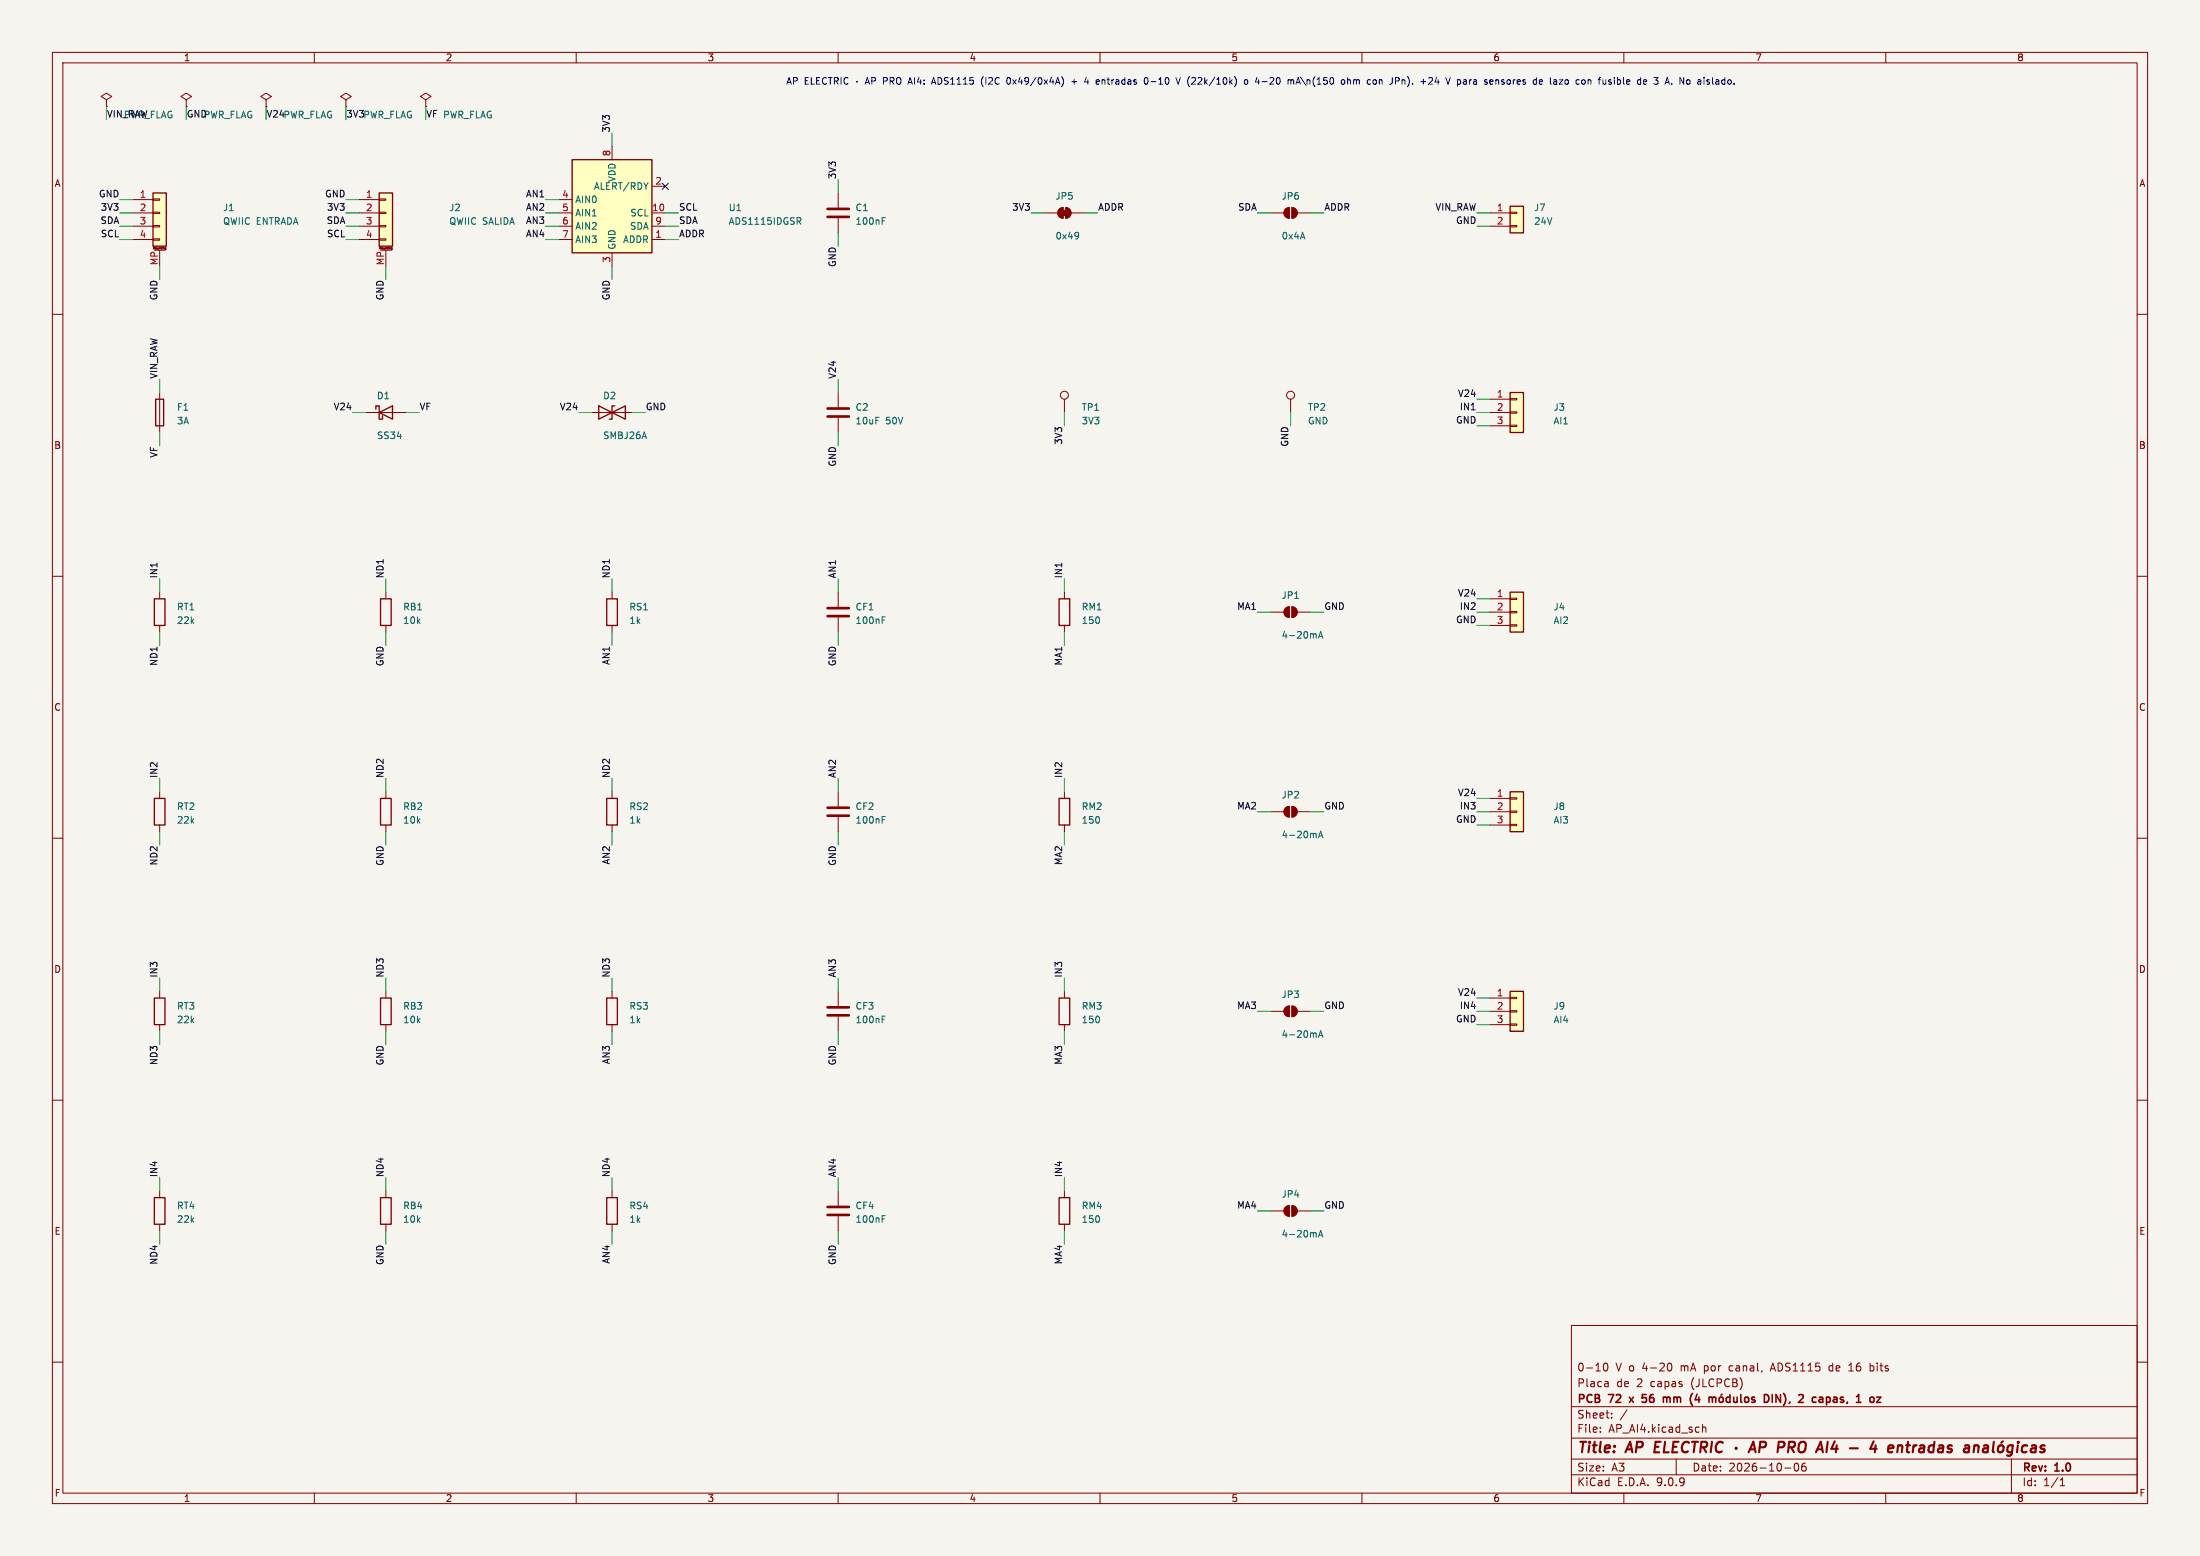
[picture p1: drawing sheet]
<svg xmlns="http://www.w3.org/2000/svg" width="420mm" height="297mm" viewBox="0 0 420 297" stroke-linecap="round" stroke-linejoin="round" font-family="sans-serif">
<path d="M0 0h420v297h-420z" fill="#f5f4ef" stroke="#f5f4ef" stroke-width=".19"/>
<g fill="none" stroke="#840000" stroke-width=".19">
<path d="M10 10h400v277h-400zM12 12h396v273h-396zM20.3 19.1l1-.7-1-.6-1 .6 1 .7v1.2M35.6 19.1l1-.7-1-.6-1.1 .6 1.1 .7v1.2M60 10v2M110 10v2M160 10v2M210 10v2M260 10v2M310 10v2M360 10v2M20.3 20.3h.1"/>
<path d="M35.6 20.3h.1M10 60h2M30.5 74.9v7.7M69.8 78.7h7.7M203.2 76.2v2.5M408 60h2M10 110h2M160 113v2.8M160 117.9v2.8M203.2 113v1.3M203.2 119.4v1.3M408 110h2"/>
<path d="M10 160h2M408 160h2M10 210h2M408 210h2M300 253h108v32h-108zM10 260h2M300 278.5h108M300 274.5h108M300 268.5h108M305.5 273.2v.2M305.5 272.5v.1M306.2 260.3l.2-.1a.8 .8 0 0 1 .6 .7 .8 .8 0 0 1-.6 .8l-.2-.2-.1-.4z"/>
<path d="M306.8 263.7l.2 .2v.8M307 264.6l-.1 .1M307 264l-.1 .1M307.7 270.5v.2M307.7 269.8v.1M310.6 269.1l-1.3 1.9M318.4 260.3l.3-.1a.8 .8 0 0 1 .5 .7 .8 .8 0 0 1-.5 .8l-.3-.2M320 278.5v3M325 271.9v1.5M325 272.5l.2-.1 .4 .1 .1 .9M338.1 261.3h.7M338.4 260.2l-.5 1.5"/>
<path d="M342.7 279.4l.2-.1a.8 .8 0 0 1 .5 .7 .8 .8 0 0 1-.5 .8l-.2-.2-.2-.4zM344.7 279.3a.59 .59 0 0 0-.8 .6v.6l.2 .2 .4 .1 .2-.2 .1-.5-.1-.2h-.5l-.3 .2M349.4 260.7l-.2 .3v.4l.2 .3M352.9 261.7h.9M352.9 260.6l.5-.4v1.5M357 261.6h.6M357 260.2v1.5M357 260.8h.6M384 278.5v6.5M408 260h2M60 285v2M110 285v2"/>
<path d="M160 285v2M210 285v2M260 285v2M300 281.5h108M310 285v2M340.7 280.2h1.2M360 285v2M393.3 283.6h.9M393.3 282.5l.4-.4v1.5"/>
<circle cx="203.2" cy="75.4" r=".76"/>
</g>
<g fill="none" stroke="#840000" stroke-width=".4">
<path d="M315.9 276.2h.7M317 275.2h-.9l-.3 2h1M317.9 275.2l-.3 2h1M319.4 276.2h.6M320.4 275.2h-.9l-.3 2h1M322.4 275.4a.88 .88 0 0 0-1 0 .88 .88 0 0 0-.3 .9 .69 .69 0 0 0 .3 .8 .69 .69 0 0 0 .8-.1M323 275.2h1.2M323.6 275.2l-.3 2M324.7 276.3h.8a.55 .55 0 0 0 .4-.5 .55 .55 0 0 0-.3-.6h-.8l-.2 2M325.2 276.3l.5 .9M326.8 275.2l-.2 2M328.9 275.4a.88 .88 0 0 0-1 0 .88 .88 0 0 0-.4 .9 .69 .69 0 0 0 .4 .8 .69 .69 0 0 0 .8-.1"/>
<path d="M331.4 276.3v.2M333.8 277.2l.9-2 .4 2M334.1 276.6h.9M335.9 276.3h.8a.55 .55 0 0 0 .4-.5 .55 .55 0 0 0-.3-.6h-.7l-.3 2M339.5 276.3h.7a.55 .55 0 0 0 .5-.5 .55 .55 0 0 0-.4-.6h-.7l-.3 2M341.5 276.3h.7M342.3 275.2h-.7l-.3 2M350.3 275.1l-.7 1.4h1.2M357.7 275.1l-.7 1.4h1.3M358.1 275.9l-.2 1.3M360.5 276.5l.9-.2v-.3h-.8l-.2 .9 .3 .3 .6-.1M365.9 275.9l-.4 .1-.2 .3"/>
<path d="M380.6 275.2l-.2 1.7 .3 .3M381.6 276.1a.52 .52 0 0 1 .5-.2 .52 .52 0 0 1 .4 .4l-.1 .5a.55 .55 0 0 1-.5 .4 .55 .55 0 0 1-.5-.4zM382.4 275.1l-.4 .3M384.3 276a.66 .66 0 0 0-1 .3l-.1 .5 .1 .3h.8M384.3 275.9l-.2 1.6a.6 .6 0 0 1-.9 .3M385.2 275.9l-.2 1.3M385.3 275.2v.2M387 276a.66 .66 0 0 0-1 .3v.5l.1 .3h.8M387.9 276h.7v1.2M388.7 276.3l-.7 .1a.4 .4 0 0 0-.3 .4 .4 .4 0 0 0 .2 .4l.7-.1M390.3 276a.49 .49 0 0 0-.8 .3l.3 .2 .5 .1v.3l-.3 .3-.6-.1"/>
</g>
<g fill="none" stroke="#840000" stroke-width=".3">
<path d="M311 266.7l.8 1M311.8 266.7l-.8 1M313.7 266.8h.5M314.2 267.6l-.5 .1M314.3 266.2h-.8v.7M317.8 266.7l.3 .1 .1 .1M318.2 266.9l.2-.2 .4 .1v.1M318.2 266.9v.8M323 266l-.2 .4M324 266.1l-.4 1.1h.9M324.3 266.7v1M328.3 266.8l.2-.1 .4 .1 .1 .6-.2 .2-.3 .1-.2-.2z"/>
<path d="M328.8 266.1l-.3 .2M330.3 266.8l-.5-.1-.3 .3 .2 .6h.6M330.3 266.2v1.5M331 266.7v.9l.4 .1 .2-.2M331.6 266.7v1M332.3 266.2v1.3l.2 .2M333.2 266.8l.3-.1 .3 .3v.4l-.3 .3-.3-.1-.2-.2zM335 266.8l-.4-.1-.2 .2 .1 .2 .5 .2v.3h-.6M336.8 266.2a.76 .76 0 0 1 .9 .7 .76 .76 0 0 1-.9 .8zM338.3 266.2v1.5M339.9 266.2v1.5l-.9-1.5v1.5M346.7 266.8l-.4-.1-.3 .3 .1 .6h.6"/>
<path d="M350.5 266.7l-.5 .1M350.5 267.1h-.3a.29 .29 0 0 0-.2 .3 .29 .29 0 0 0 .2 .3h.3M354.7 266.4l.1-.2v1.5M358.3 266.7h.7l-.7 1h.7"/>
</g>
<path d="M29.7 76.2h1.5v5.1h-1.5zM71.8 78.1v-.6h.6v2.5h.6v-.6M72.4 78.7l2.5-1.2v2.5zM202.2 114.3h2v5.1h-2z" fill="none" stroke="#840000" stroke-width=".25"/>
<path d="M158 116.1h4.1M158 117.6h4.1" fill="none" stroke="#840000" stroke-width=".51"/>
<path d="M168.4 118.4h.4M168.4 117.7h.6" fill="none" stroke="#006464" stroke-width=".19"/>
<path d="M29.2 36.8h2.5v10.2h-2.5z" fill="#ffffc2"/>
<path d="M29.2 36.8h2.5v10.2h-2.5z" fill="none" stroke="#840000" stroke-width=".25"/>
<g fill="none" stroke="#840000" stroke-width=".19">
<path d="M50.8 19.1l1-.7-1-.6-1 .6 1 .7v1.2M81.3 19.1l1-.7-1-.6-1 .6 1 .7v1.2M25.4 38.1h3.8M29.2 38h1.3v.2h-1.3zM50.8 20.3h.1M81.3 20.3h.1M245.4 39.9l.7-.3v2.1a1.02 1.02 0 0 1-.9-.7 1.02 1.02 0 0 1 .2-1.1zM246.6 39.6a1.02 1.02 0 0 1 1 1 1.02 1.02 0 0 1-1 1.1zM25.4 40.6h3.8M25.4 43.2h3.8M25.4 45.7h3.8M29.2 40.5h1.3v.3h-1.3z"/>
<path d="M29.2 43.1h1.3v.2h-1.3zM29.2 45.6h1.3v.2h-1.3zM29.5 47.8h2M30.5 47.8v3M31.5 47.5h.1M31.5 47.4v.1M31.5 47.7h.1M31.5 47.3v.1M31.5 47.3h.1M31.6 47.3h.1v.3M31.6 47.3h-.1M31.7 47.6l-.1 .1"/>
<path d="M31.7 47.5h-.1M242.6 40.6h2.5M247.6 40.6h2.6M160 74.9v2.8M160 79.8v2.8"/>
</g>
<path d="M158 78h4.1M158 79.5h4.1" fill="none" stroke="#840000" stroke-width=".51"/>
<g fill="#840000" stroke="#840000" stroke-width=".19">
<path d="M245.4 39.9l.7-.3v2.1a1.02 1.02 0 0 1-.9-.7 1.02 1.02 0 0 1 .2-1.1z"/>
<path d="M246.6 39.6a1.02 1.02 0 0 1 1 1 1.02 1.02 0 0 1-1 1.1z"/>
</g>
<path d="M72.4 36.8h2.5v10.2h-2.5z" fill="#ffffc2"/>
<path d="M72.4 36.8h2.5v10.2h-2.5z" fill="none" stroke="#840000" stroke-width=".25"/>
<g fill="none" stroke="#840000" stroke-width=".19">
<path d="M68.6 38.1h3.8M72.4 38h1.3v.2h-1.3zM68.6 40.6h3.8M68.6 43.2h3.8M68.6 45.7h3.8M72.4 40.5h1.3v.3h-1.3zM72.4 43.1h1.3v.2h-1.3zM72.4 45.6h1.3v.2h-1.3zM72.6 47.8h2.1M73.7 47.8v3M74.7 47.7h.1M74.8 47.3l-.1 .1 .1 .1"/>
<path d="M74.8 47.3h.1M74.8 47.6v.1M74.8 47.3v.3M74.8 47.5h.1"/>
</g>
<path d="M288.3 113h2.5v7.7h-2.5z" fill="#ffffc2"/>
<path d="M114.3 77.5v2.5l5.1-2.5v2.5zM117.3 77.5h-.5v2.5h-.5M115.8 114.3h2.1v5.1h-2.1zM288.3 113h2.5v7.7h-2.5zM115.8 228.6h2.1v5.1h-2.1z" fill="none" stroke="#840000" stroke-width=".25"/>
<g fill="none" stroke="#840000" stroke-width=".19">
<path d="M66 19.1l1.1-.7-1.1-.6-1 .6 1 .7v1.2M66 20.3h.1M113 78.7h7.6M246.4 76.2v2.5M116.8 113v1.3M116.8 119.4v1.3M284.5 114.3h3.8M284.5 116.8h3.8M284.5 119.4h3.8M288.3 114.2h1.3v.2h-1.3zM288.3 116.7h1.3v.3h-1.3zM288.3 119.3h1.3v.2h-1.3z"/>
<path d="M116.8 227.3v1.3M116.8 233.7v1.2"/>
<circle cx="246.4" cy="75.4" r=".76"/>
</g>
<path d="M288.3 39.4h2.5v5.1h-2.5z" fill="#ffffc2"/>
<path d="M288.3 39.4h2.5v5.1h-2.5zM202.2 152.4h2v5.1h-2zM202.2 190.5h2v5.1h-2zM202.2 228.6h2v5.1h-2z" fill="none" stroke="#840000" stroke-width=".25"/>
<g fill="none" stroke="#840000" stroke-width=".19">
<path d="M160 36.8v2.8M202.2 39.9l.7-.3v2.1a1.02 1.02 0 0 1-.9-.7 1.02 1.02 0 0 1 .2-1.1zM203.5 39.6a1.02 1.02 0 0 1 1 1 1.02 1.02 0 0 1-1 1.1zM160 41.7v2.8M199.4 40.6h2.5M204.5 40.6h2.5M284.5 40.6h3.8M284.5 43.2h3.8M288.3 40.5h1.3v.3h-1.3zM288.3 43.1h1.3v.2h-1.3zM160 151.1v2.8M160 156v2.8"/>
<path d="M203.2 151.1v1.3M203.2 157.5v1.3M242.6 154.9h2.5M245.4 154.2l.7-.3v2.1a1.02 1.02 0 0 1-.9-.7 1.02 1.02 0 0 1 .2-1.1zM246.6 153.9a1.02 1.02 0 0 1 1 1 1.02 1.02 0 0 1-1 1.1zM247.6 154.9h2.6M160 189.2v2.8M160 194.1v2.8M203.2 189.2v1.3M203.2 195.6v1.3M242.6 193h2.5M245.4 192.3l.7-.3v2.1a1.02 1.02 0 0 1-.9-.7 1.02 1.02 0 0 1 .2-1.1z"/>
<path d="M246.6 192a1.02 1.02 0 0 1 1 1 1.02 1.02 0 0 1-1 1.1zM247.6 193h2.6M160 227.3v2.8M160 232.2v2.7M203.2 227.3v1.3M203.2 233.7v1.2"/>
</g>
<path d="M158 39.9h4.1M158 41.4h4.1M158 154.2h4.1M158 155.7h4.1M158 192.3h4.1M158 193.8h4.1M158 230.4h4.1M158 231.9h4.1" fill="none" stroke="#840000" stroke-width=".51"/>
<g fill="none" stroke="#006464" stroke-width=".19">
<path d="M168.4 42.2h.4M168.4 41.5h.6M205.7 44.3l.2 .3-.2 .9M205.9 44.9l-.2 .2M168.4 156.5h.4M168.4 155.8h.6M251.7 159.9l.4-1.3 .4 1.3M251.8 159.6h.6M168.4 194.6h.4M168.4 193.9h.6M251.7 198l.4-1.3 .4 1.3M251.8 197.7h.6"/>
<path d="M168.4 232.7h.4M168.4 232h.6"/>
</g>
<g fill="#840000" stroke="#840000" stroke-width=".19">
<path d="M202.7 40.1h1v1h-1z"/>
<path d="M202.2 39.9l.7-.3v2.1a1.02 1.02 0 0 1-.9-.7 1.02 1.02 0 0 1 .2-1.1z"/>
<path d="M203.5 39.6a1.02 1.02 0 0 1 1 1 1.02 1.02 0 0 1-1 1.1z"/>
<path d="M245.4 154.2l.7-.3v2.1a1.02 1.02 0 0 1-.9-.7 1.02 1.02 0 0 1 .2-1.1z"/>
<path d="M246.6 153.9a1.02 1.02 0 0 1 1 1 1.02 1.02 0 0 1-1 1.1z"/>
<path d="M245.4 192.3l.7-.3v2.1a1.02 1.02 0 0 1-.9-.7 1.02 1.02 0 0 1 .2-1.1z"/>
<path d="M246.6 192a1.02 1.02 0 0 1 1 1 1.02 1.02 0 0 1-1 1.1z"/>
</g>
<path d="M288.3 151.1h2.5v7.7h-2.5z" fill="#ffffc2"/>
<path d="M288.3 151.1h2.5v7.7h-2.5z" fill="none" stroke="#840000" stroke-width=".25"/>
<path d="M284.5 152.4h3.8M284.5 154.9h3.8M284.5 157.5h3.8M288.3 152.3h1.3v.2h-1.3zM288.3 154.8h1.3v.3h-1.3zM288.3 157.4h1.3v.2h-1.3zM242.6 231.1h2.5M245.4 230.4l.7-.3v2.1a1.02 1.02 0 0 1-.9-.7 1.02 1.02 0 0 1 .2-1.1zM246.6 230.1a1.02 1.02 0 0 1 1 1 1.02 1.02 0 0 1-1 1.1zM247.6 231.1h2.6" fill="none" stroke="#840000" stroke-width=".19"/>
<g fill="#840000" stroke="#840000" stroke-width=".19">
<path d="M245.4 230.4l.7-.3v2.1a1.02 1.02 0 0 1-.9-.7 1.02 1.02 0 0 1 .2-1.1z"/>
<path d="M246.6 230.1a1.02 1.02 0 0 1 1 1 1.02 1.02 0 0 1-1 1.1z"/>
</g>
<path d="M251.7 236.1l.4-1.3 .4 1.3M251.8 235.8h.6" fill="none" stroke="#006464" stroke-width=".19"/>
<path d="M288.3 189.2h2.5v7.7h-2.5z" fill="#ffffc2"/>
<path d="M72.6 114.3h2.1v5.1h-2.1zM72.6 152.4h2.1v5.1h-2.1zM29.5 190.5h2v5.1h-2zM115.8 190.5h2.1v5.1h-2.1zM288.3 189.2h2.5v7.7h-2.5zM29.5 228.6h2v5.1h-2zM72.6 228.6h2.1v5.1h-2.1z" fill="none" stroke="#840000" stroke-width=".25"/>
<g fill="none" stroke="#840000" stroke-width=".19">
<path d="M73.7 113v1.3M73.7 119.4v1.3M73.7 151.1v1.3M73.7 157.5v1.3M30.5 189.2v1.3M30.5 195.6v1.3M116.8 189.2v1.3M116.8 195.6v1.3M284.5 190.5h3.8M284.5 193h3.8M284.5 195.6h3.8M288.3 190.4h1.3v.2h-1.3z"/>
<path d="M288.3 192.9h1.3v.3h-1.3zM288.3 195.5h1.3v.2h-1.3zM30.5 227.3v1.3M30.5 233.7v1.2M73.7 227.3v1.3M73.7 233.7v1.2"/>
</g>
<path d="M109.2 30.5h15.3v17.8h-15.3z" fill="#ffffc2"/>
<path d="M109.2 30.5h15.3v17.8h-15.3zM29.5 152.4h2v5.1h-2zM115.8 152.4h2.1v5.1h-2.1zM72.6 190.5h2.1v5.1h-2.1z" fill="none" stroke="#840000" stroke-width=".25"/>
<g fill="none" stroke="#840000" stroke-width=".19">
<path d="M106.7 38.1h2.5M116.8 27.9v2.6M124.5 35.6h2.5M106.7 40.6h2.5M106.7 43.2h2.5M106.7 45.7h2.5M116.8 48.3v2.5M124.5 40.6h2.5M124.5 43.2h2.5M124.5 45.7h2.5M242.6 116.8h2.5M245.4 116.1l.7-.3v2.1a1.02 1.02 0 0 1-.9-.7 1.02 1.02 0 0 1 .2-1.1z"/>
<path d="M246.6 115.8a1.02 1.02 0 0 1 1 1 1.02 1.02 0 0 1-1 1.1zM247.6 116.8h2.6M30.5 151.1v1.3M30.5 157.5v1.3M116.8 151.1v1.3M116.8 157.5v1.3M73.7 189.2v1.3M73.7 195.6v1.3"/>
</g>
<path d="M152.5 42.2l.4 .6M152.7 41.5l.2 .3-.1 .3-.1 .1M251.7 121.8l.4-1.3 .4 1.3M251.8 121.5h.6" fill="none" stroke="#006464" stroke-width=".19"/>
<g fill="#840000" stroke="#840000" stroke-width=".19">
<path d="M245.4 116.1l.7-.3v2.1a1.02 1.02 0 0 1-.9-.7 1.02 1.02 0 0 1 .2-1.1z"/>
<path d="M246.6 115.8a1.02 1.02 0 0 1 1 1 1.02 1.02 0 0 1-1 1.1z"/>
</g>
<path d="M288.3 74.9h2.5v7.7h-2.5z" fill="#ffffc2"/>
<path d="M288.3 74.9h2.5v7.7h-2.5zM29.5 114.3h2v5.1h-2z" fill="none" stroke="#840000" stroke-width=".25"/>
<path d="M284.5 76.2h3.8M284.5 78.7h3.8M288.3 76.1h1.3v.2h-1.3zM288.3 78.6h1.3v.3h-1.3zM284.5 81.3h3.8M288.3 81.2h1.3v.2h-1.3zM30.5 113v1.3M30.5 119.4v1.3" fill="none" stroke="#840000" stroke-width=".19"/>
<g fill="none" stroke="#009600" stroke-width=".19">
<path d="M20.3 20.3v2.6M22.9 38.1h2.5M35.6 20.3v2.6M50.8 20.3v2.6M66 38.1h2.6M66 20.3v2.6M81.3 20.3v2.6M104.1 38.1h2.6M116.8 25.4v2.5M160 34.3v2.5M22.9 40.6h2.5M22.9 45.7h2.5"/>
<path d="M22.9 43.2h2.5M30.5 50.8v2.5M66 40.6h2.6M66 45.7h2.6M66 43.2h2.6M73.7 50.8v2.5M104.1 40.6h2.6M104.1 45.7h2.6M104.1 43.2h2.6M116.8 50.8v2.5M127 40.6h2.5M127 45.7h2.5"/>
<path d="M127 43.2h2.5M160 44.5v2.5M196.8 40.6h2.6M207 40.6h2.5M240 40.6h2.6M250.2 40.6h2.5M281.9 40.6h2.6M281.9 43.2h2.6M30.5 72.4v2.5M67.3 78.7h2.5M77.5 78.7h2.5M110.5 78.7h2.5"/>
<path d="M120.6 78.7h2.6M160 72.4v2.5M203.2 78.7v2.6M246.4 78.7v2.6M281.9 78.7h2.6M281.9 76.2h2.6M30.5 82.6v2.5M160 82.6v2.5M281.9 81.3h2.6M30.5 110.5v2.5M73.7 110.5v2.5M116.8 110.5v2.5"/>
<path d="M160 110.5v2.5M203.2 110.5v2.5M240 116.8h2.6M250.2 116.8h2.5M281.9 116.8h2.6M281.9 119.4h2.6M281.9 114.3h2.6M30.5 120.7v2.5M73.7 120.7v2.5M116.8 120.7v2.5M160 120.7v2.5M203.2 120.7v2.5"/>
<path d="M30.5 148.6v2.5M30.5 158.8v2.5M73.7 148.6v2.5M73.7 158.8v2.5M116.8 148.6v2.5M116.8 158.8v2.5M160 148.6v2.5M160 158.8v2.5M203.2 148.6v2.5M203.2 158.8v2.5M240 154.9h2.6M250.2 154.9h2.5"/>
<path d="M281.9 154.9h2.6M281.9 152.4h2.6M281.9 157.5h2.6M30.5 186.7v2.5M30.5 196.9v2.5M73.7 186.7v2.5M73.7 196.9v2.5M116.8 186.7v2.5M116.8 196.9v2.5M160 186.7v2.5M160 196.9v2.5M203.2 186.7v2.5"/>
<path d="M203.2 196.9v2.5M240 193h2.6M250.2 193h2.5M281.9 193h2.6M281.9 190.5h2.6M281.9 195.6h2.6M30.5 224.8v2.5M30.5 234.9v2.6M73.7 224.8v2.5M73.7 234.9v2.6M116.8 224.8v2.5M116.8 234.9v2.6"/>
<path d="M160 224.8v2.5M160 234.9v2.6M203.2 224.8v2.5M203.2 234.9v2.6M240 231.1h2.6M250.2 231.1h2.5"/>
</g>
<path d="M126.4 35l1.2 1.2M127.6 35l-1.2 1.2" fill="none" stroke="#000084" stroke-width=".19"/>
<g fill="none" stroke="#0000c2" stroke-width=".19">
<path d="M150.2 16.1l.4-1.3 .5 1.3M150.3 15.7h.6M151.5 15.5l.6-.1 .1-.2v-.3l-.7-.1v1.3M153.7 15.4h.5M154.3 14.8h-.6v1.3h.6M154.9 14.8v1.3h.6M155.9 15.4h.4M156.5 14.8h-.6v1.3h.6M157.8 14.9a.6 .6 0 0 0-.9 .4 .6 .6 0 0 0 .6 .8l.3-.1M158.1 14.8h.8M158.5 14.8v1.3M159.3 15.5l.6-.1 .1-.2v-.3l-.7-.1v1.3"/>
<path d="M159.6 15.5l.4 .6M160.6 14.8v1.3M161.9 14.9a.6 .6 0 0 0-.8 .4 .6 .6 0 0 0 .6 .8l.2-.1M163.6 15.5v.1M165.2 16.1l.4-1.3 .4 1.3M165.3 15.7h.6M166.4 15.5l.6-.1 .2-.2-.1-.3-.7-.1v1.3M168.7 15.5l.6-.1 .1-.2-.1-.3-.6-.1v1.3M169.9 15.5l.6-.1 .2-.2-.1-.3-.7-.1v1.3M170.2 15.5l.5 .6M171.2 15l.2-.2a.43 .43 0 0 1 .6 .4v.4a.42 .42 0 0 1-.4 .5 .42 .42 0 0 1-.5-.5zM173.3 16.1l.4-1.3 .5 1.3"/>
<path d="M173.4 15.7h.6M174.6 14.8v1.3M175.4 14.7l-.3 .9h.8M175.7 15.2v.9M176.4 16v.1M176.4 15.3v.1M177.9 15.7h.6M178.2 14.8l-.4 1.3M187.7 14.6a1.46 1.46 0 0 0 0 2M192.3 15l.2-.2a.68 .68 0 0 1 .4 .6 .68 .68 0 0 1-.4 .7l-.2-.3M202.9 15l.1 .5-.1 .7M204.6 15.6h1"/>
<path d="M205.1 15.1v1M207.4 14.7l-.3 .9h.8M207.7 15.2v.9M210.4 15.2v.9M210.8 15.2l-.4 .1M218.6 14.9l.1-.1a.68 .68 0 0 1 .5 .6 .68 .68 0 0 1-.5 .7l-.1-.1M219.7 15.6h1M224.5 14.8l.4 1.3 .4-1.3M237.6 15.3l.2-.1 .4 .1v.5l-.1 .2-.3 .1-.2-.1zM240 14.7l-.3 .9h.8M240.9 15.6h1M246.6 15.2l.4 .2v.7"/>
<path d="M247.4 16.1l.4-1.3 .5 1.3M247.5 15.7h.6M248.3 14.7l1 1.6M257.3 15.3l.1-.1 .3 .1 .1 .8M257.3 14.8v1.3M258.4 15.2v.9M258.9 15.3l-.3-.1-.2 .1M263.3 15.3l.2-.1 .3 .1 .1 .8M265.8 14.8v.9M267.1 14.9l-.7-.1v1.3M267.8 15.2l.4 .2v.7M274.3 14.7l-.3 .9h.7"/>
<path d="M278.6 15.2l.3 .3v.3l-.3 .3M279.8 15.2l-.4 .1M279.8 15.6h-.3l-.2 .2 .1 .2 .4 .1M287.1 15.3l-.3-.1-.1 .2v.2l.4 .1v.3h-.4M293.3 14.8v1.3M296 14.8v1.1l.1 .2M297 15.2l-.4 .1M297.1 15.6h-.3l-.2 .2v.2l.5 .1M305.1 15.2h.5M305.6 14.8l-.3 .2v1.1M308.2 14.8v.1M308.8 14.8v1.3"/>
<path d="M309.3 15.3v.7M309.9 14.8l.1 1.2M315.7 14.8h.8l-.4 .5 .4 .1v.4l-.2 .3h-.4M320.7 16.1v-1.3l.7 1.3M330 15.3l-.2 .2 .2 .5"/>
</g>
<g font-size="2.8" fill="#840000">
<text x="301" y="277.9">Title:</text>
<text x="310.6" y="277.9">AP</text>
<text x="342.6" y="277.9">PRO</text>
<text x="351" y="277.9">AI4</text>
<text x="362.7" y="277.9">4</text>
<text x="367" y="277.9">entradas</text>
</g>
<g font-size="2.1" fill="#840000">
<text x="301" y="262">0-10</text>
<text x="308.4" y="262">V o</text>
<text x="313.7" y="262">4-20</text>
<text x="321.1" y="262">mA por</text>
<text x="330.6" y="262">canal,</text>
<text x="338.8" y="262">ADS1115</text>
<text x="350" y="262">de</text>
<text x="354" y="262">16</text>
<text x="358.1" y="262">bits</text>
<text x="301" y="268.2">PCB</text>
<text x="301" y="265">Placa</text>
<text x="307.2" y="268.2">72</text>
<text x="308.6" y="265">de</text>
<text x="311.8" y="268.2">x</text>
<text x="312.5" y="265">2</text>
<text x="314.8" y="268.2">56</text>
<text x="315.2" y="265">capas</text>
<text x="319.4" y="268.2">mm</text>
<text x="323.1" y="265">(JLCPCB)</text>
<text x="325.1" y="268.2">(4</text>
<text x="340.5" y="268.2">DIN),</text>
<text x="347.7" y="268.2">2</text>
<text x="350.9" y="268.2">capas,</text>
<text x="301" y="273.7">File:</text>
<text x="301" y="271">Sheet:</text>
<text x="307.1" y="273.7">AP_AI4.kicad_sch</text>
<text x="301" y="281.1">Size:</text>
<text x="307.6" y="281.1">A3</text>
<text x="323" y="281.1">Date:</text>
<text x="330" y="281.1">2026-10-06</text>
<text x="386" y="281.3">Rev:</text>
<text x="392.4" y="281.3">1.0</text>
<text x="301" y="283.9">KiCad</text>
<text x="308.7" y="283.9">E.D.A.</text>
<text x="316.3" y="283.9">9.0.9</text>
<text x="386" y="283.9">Id:</text>
<text x="390.1" y="283.9">1/1</text>
</g>
<g font-size="1.8" fill="#840000">
<text x="35" y="11.9">1</text>
<text x="85" y="11.9">2</text>
<text x="135" y="11.9">3</text>
<text x="185" y="11.9">4</text>
<text x="235" y="11.9">5</text>
<text x="285" y="11.9">6</text>
<text x="335" y="11.9">7</text>
<text x="385" y="11.9">8</text>
<text x="10.3" y="35.9">A</text>
<text x="408.3" y="35.9">A</text>
<text x="10.3" y="85.9">B</text>
<text x="408.2" y="85.9">B</text>
<text x="10.3" y="135.9">C</text>
<text x="408.2" y="135.9">C</text>
<text x="10.3" y="185.9">D</text>
<text x="408.2" y="185.9">D</text>
<text x="10.3" y="235.9">E</text>
<text x="408.3" y="235.9">E</text>
<text x="10.3" y="285.9">F</text>
<text x="35" y="286.9">1</text>
<text x="85" y="286.9">2</text>
<text x="135" y="286.9">3</text>
<text x="185" y="286.9">4</text>
<text x="235" y="286.9">5</text>
<text x="285" y="286.9">6</text>
<text x="335" y="286.9">7</text>
<text x="385" y="286.9">8</text>
<text x="408.3" y="285.9">F</text>
</g>
<g font-size="1.8" fill="#0000c2">
<text x="178.8" y="16.5">ADS1115</text>
<text x="188.4" y="16.5">(I2C</text>
<text x="193.5" y="16.5">0x49/0x4A)</text>
<text x="208.8" y="16.5">4</text>
<text x="211.1" y="16.5">entradas</text>
<text x="220.5" y="16.5">0-10</text>
<text x="226.9" y="16.5">V (22k/10k)</text>
<text x="240.3" y="16.5">o</text>
<text x="242.6" y="16.5">4-20</text>
<text x="248.9" y="16.5">mA\n(150</text>
<text x="259.4" y="16.5">ohm</text>
<text x="264.5" y="16.5">con</text>
<text x="269.1" y="16.5">JPn).</text>
<text x="275.1" y="16.5">+24</text>
<text x="280.3" y="16.5">V para</text>
<text x="287.9" y="16.5">sensores</text>
<text x="297.4" y="16.5">de</text>
<text x="300.8" y="16.5">lazo</text>
<text x="306" y="16.5">con</text>
<text x="310.6" y="16.5">fusible</text>
<text x="318.1" y="16.5">de</text>
<text x="321.6" y="16.5">3</text>
<text x="323.9" y="16.5">A. No</text>
<text x="330.5" y="16.5">aislado.</text>
</g>
<g font-size="1.8" fill="#0f0f0f">
<text x="20.3" y="22.5">VIN_RAW</text>
<text x="35.6" y="22.5">GNDPWR_FLAG</text>
<text x="50.8" y="22.5">V24PWR_FLAG</text>
<text x="66" y="22.5">3V3PWR_FLAG</text>
<text x="81.3" y="22.5">VF PWR_FLAG</text>
<text x="116.5" y="25.4" transform="rotate(-90 116.5 25.4)">3V3</text>
<text x="159.7" y="34.3" transform="rotate(-90 159.7 34.3)">3V3</text>
<text x="18.8" y="37.8">GND</text>
<text x="19.1" y="40.3">3V3</text>
<text x="62" y="37.8">GND</text>
<text x="62.3" y="40.3">3V3</text>
<text x="100.3" y="37.8">AN1</text>
<text x="100.3" y="40.3">AN2</text>
<text x="129.5" y="40.3">SCL</text>
<text x="193.1" y="40.3">3V3</text>
<text x="209.5" y="40.3">ADDR</text>
<text x="236.3" y="40.3">SDA</text>
<text x="252.7" y="40.3">ADDR</text>
<text x="273.9" y="40.3">VIN_RAW</text>
<text x="19.1" y="42.8">SDA</text>
<text x="19.1" y="45.4">SCL</text>
<text x="62.3" y="42.8">SDA</text>
<text x="62.3" y="45.4">SCL</text>
<text x="100.3" y="42.8">AN3</text>
<text x="100.3" y="45.4">AN4</text>
<text x="129.5" y="45.4">ADDR</text>
<text x="129.5" y="42.8">SDA</text>
<text x="277.9" y="42.8">GND</text>
<text x="159.7" y="51.1" transform="rotate(-90 159.7 51.1)">GND</text>
<text x="30.1" y="57.4" transform="rotate(-90 30.1 57.4)">GND</text>
<text x="73.3" y="57.4" transform="rotate(-90 73.3 57.4)">GND</text>
<text x="116.5" y="57.4" transform="rotate(-90 116.5 57.4)">GND</text>
<text x="30.1" y="72.4" transform="rotate(-90 30.1 72.4)">VIN_RAW</text>
<text x="159.7" y="72.4" transform="rotate(-90 159.7 72.4)">V24</text>
<text x="278.2" y="75.9">V24</text>
<text x="63.6" y="78.4">V24</text>
<text x="80" y="78.4">VF</text>
<text x="106.8" y="78.4">V24</text>
<text x="123.2" y="78.4">GND</text>
<text x="277.9" y="80.9">GND</text>
<text x="278.6" y="78.4">IN1</text>
<text x="30.1" y="87.5" transform="rotate(-90 30.1 87.5)">VF</text>
<text x="159.7" y="89.2" transform="rotate(-90 159.7 89.2)">GND</text>
<text x="202.9" y="85" transform="rotate(-90 202.9 85)">3V3</text>
<text x="246" y="85.4" transform="rotate(-90 246 85.4)">GND</text>
<text x="30.1" y="110.5" transform="rotate(-90 30.1 110.5)">IN1</text>
<text x="73.3" y="110.5" transform="rotate(-90 73.3 110.5)">ND1</text>
<text x="116.5" y="110.5" transform="rotate(-90 116.5 110.5)">ND1</text>
<text x="159.7" y="110.5" transform="rotate(-90 159.7 110.5)">AN1</text>
<text x="202.9" y="110.5" transform="rotate(-90 202.9 110.5)">IN1</text>
<text x="278.2" y="114">V24</text>
<text x="236.1" y="116.5">MA1</text>
<text x="252.7" y="116.5">GND</text>
<text x="277.9" y="119">GND</text>
<text x="278.6" y="116.5">IN2</text>
<text x="30.1" y="127.2" transform="rotate(-90 30.1 127.2)">ND1</text>
<text x="73.3" y="127.3" transform="rotate(-90 73.3 127.3)">GND</text>
<text x="116.5" y="127" transform="rotate(-90 116.5 127)">AN1</text>
<text x="159.7" y="127.3" transform="rotate(-90 159.7 127.3)">GND</text>
<text x="202.9" y="127.1" transform="rotate(-90 202.9 127.1)">MA1</text>
<text x="30.1" y="148.6" transform="rotate(-90 30.1 148.6)">IN2</text>
<text x="73.3" y="148.6" transform="rotate(-90 73.3 148.6)">ND2</text>
<text x="116.5" y="148.6" transform="rotate(-90 116.5 148.6)">ND2</text>
<text x="159.7" y="148.6" transform="rotate(-90 159.7 148.6)">AN2</text>
<text x="202.9" y="148.6" transform="rotate(-90 202.9 148.6)">IN2</text>
<text x="236.1" y="154.6">MA2</text>
<text x="252.7" y="154.6">GND</text>
<text x="278.2" y="152.1">V24</text>
<text x="278.6" y="154.6">IN3</text>
<text x="277.9" y="157.1">GND</text>
<text x="30.1" y="165.3" transform="rotate(-90 30.1 165.3)">ND2</text>
<text x="73.3" y="165.4" transform="rotate(-90 73.3 165.4)">GND</text>
<text x="116.5" y="165.1" transform="rotate(-90 116.5 165.1)">AN2</text>
<text x="159.7" y="165.4" transform="rotate(-90 159.7 165.4)">GND</text>
<text x="202.9" y="165.2" transform="rotate(-90 202.9 165.2)">MA2</text>
<text x="30.1" y="186.7" transform="rotate(-90 30.1 186.7)">IN3</text>
<text x="73.3" y="186.7" transform="rotate(-90 73.3 186.7)">ND3</text>
<text x="116.5" y="186.7" transform="rotate(-90 116.5 186.7)">ND3</text>
<text x="159.7" y="186.7" transform="rotate(-90 159.7 186.7)">AN3</text>
<text x="202.9" y="186.7" transform="rotate(-90 202.9 186.7)">IN3</text>
<text x="278.2" y="190.2">V24</text>
<text x="236.1" y="192.7">MA3</text>
<text x="252.7" y="192.7">GND</text>
<text x="277.9" y="195.2">GND</text>
<text x="278.6" y="192.7">IN4</text>
<text x="30.1" y="203.4" transform="rotate(-90 30.1 203.4)">ND3</text>
<text x="73.3" y="203.5" transform="rotate(-90 73.3 203.5)">GND</text>
<text x="116.5" y="203.2" transform="rotate(-90 116.5 203.2)">AN3</text>
<text x="159.7" y="203.5" transform="rotate(-90 159.7 203.5)">GND</text>
<text x="202.9" y="203.3" transform="rotate(-90 202.9 203.3)">MA3</text>
<text x="30.1" y="224.8" transform="rotate(-90 30.1 224.8)">IN4</text>
<text x="73.3" y="224.8" transform="rotate(-90 73.3 224.8)">ND4</text>
<text x="116.5" y="224.8" transform="rotate(-90 116.5 224.8)">ND4</text>
<text x="159.7" y="224.8" transform="rotate(-90 159.7 224.8)">AN4</text>
<text x="202.9" y="224.8" transform="rotate(-90 202.9 224.8)">IN4</text>
<text x="236.1" y="230.8">MA4</text>
<text x="252.7" y="230.8">GND</text>
<text x="30.1" y="241.5" transform="rotate(-90 30.1 241.5)">ND4</text>
<text x="73.3" y="241.6" transform="rotate(-90 73.3 241.6)">GND</text>
<text x="116.5" y="241.3" transform="rotate(-90 116.5 241.3)">AN4</text>
<text x="159.7" y="241.6" transform="rotate(-90 159.7 241.6)">GND</text>
<text x="202.9" y="241.4" transform="rotate(-90 202.9 241.4)">MA4</text>
</g>
<g font-size="1.8" fill="#006464">
<text x="23.5" y="22.8">PWR_FLAG</text>
<text x="117.7" y="34.8" transform="rotate(-90 117.7 34.8)">VDD</text>
<text x="42.5" y="40.5">J1</text>
<text x="85.7" y="40.5">J2</text>
<text x="109.7" y="39">AIN0</text>
<text x="109.7" y="41.5">AIN1</text>
<text x="113.3" y="36.4">ALERT/RDY</text>
<text x="120.2" y="41.5">SCL</text>
<text x="139" y="40.5">U1</text>
<text x="163.2" y="40.5">C1</text>
<text x="201.4" y="38.3">JP5</text>
<text x="244.6" y="38.3">JP6</text>
<text x="292.8" y="40.5">J7</text>
<text x="42.5" y="43.1">QWIIC ENTRADA</text>
<text x="85.7" y="43.1">QWIIC SALIDA</text>
<text x="109.7" y="44">AIN2</text>
<text x="109.7" y="46.6">AIN3</text>
<text x="117.7" y="47.8" transform="rotate(-90 117.7 47.8)">GND</text>
<text x="118.9" y="46.6">ADDR</text>
<text x="120.2" y="44">SDA</text>
<text x="139" y="43.1">ADS1115IDGSR</text>
<text x="163.2" y="43.1">100nF</text>
<text x="201.4" y="45.9">0x49</text>
<text x="244.6" y="45.9">0x4A</text>
<text x="292.8" y="43.1">24V</text>
<text x="71.9" y="76.4">D1</text>
<text x="115" y="76.4">D2</text>
<text x="33.7" y="78.6">F1</text>
<text x="33.7" y="81.2">3A</text>
<text x="163.2" y="78.6">C2</text>
<text x="163.2" y="81.2">10uF</text>
<text x="169.1" y="81.2">50V</text>
<text x="206.4" y="78.6">TP1</text>
<text x="206.4" y="81.2">3V3</text>
<text x="249.6" y="78.6">TP2</text>
<text x="249.6" y="81.2">GND</text>
<text x="296.5" y="78.6">J3</text>
<text x="296.5" y="81.2">AI1</text>
<text x="71.9" y="84">SS34</text>
<text x="115" y="84">SMBJ26A</text>
<text x="33.7" y="116.7">RT1</text>
<text x="33.7" y="119.3">22k</text>
<text x="76.9" y="116.7">RB1</text>
<text x="76.9" y="119.3">10k</text>
<text x="120" y="116.7">RS1</text>
<text x="120" y="119.3">1k</text>
<text x="163.2" y="116.7">CF1</text>
<text x="163.2" y="119.3">100nF</text>
<text x="206.4" y="116.7">RM1</text>
<text x="206.4" y="119.3">150</text>
<text x="244.6" y="114.5">JP1</text>
<text x="296.5" y="116.7">J4</text>
<text x="296.5" y="119.3">AI2</text>
<text x="244.6" y="122.1">4-20mA</text>
<text x="33.7" y="154.8">RT2</text>
<text x="76.9" y="154.8">RB2</text>
<text x="120" y="154.8">RS2</text>
<text x="163.2" y="154.8">CF2</text>
<text x="206.4" y="154.8">RM2</text>
<text x="244.6" y="152.6">JP2</text>
<text x="296.5" y="154.8">J8</text>
<text x="33.7" y="157.4">22k</text>
<text x="76.9" y="157.4">10k</text>
<text x="120" y="157.4">1k</text>
<text x="163.2" y="157.4">100nF</text>
<text x="206.4" y="157.4">150</text>
<text x="244.6" y="160.2">4-20mA</text>
<text x="296.5" y="157.4">AI3</text>
<text x="244.6" y="190.7">JP3</text>
<text x="33.7" y="192.9">RT3</text>
<text x="33.7" y="195.5">22k</text>
<text x="76.9" y="192.9">RB3</text>
<text x="76.9" y="195.5">10k</text>
<text x="120" y="192.9">RS3</text>
<text x="120" y="195.5">1k</text>
<text x="163.2" y="192.9">CF3</text>
<text x="163.2" y="195.5">100nF</text>
<text x="206.4" y="192.9">RM3</text>
<text x="206.4" y="195.5">150</text>
<text x="296.5" y="192.9">J9</text>
<text x="296.5" y="195.5">AI4</text>
<text x="244.6" y="198.3">4-20mA</text>
<text x="33.7" y="231">RT4</text>
<text x="33.7" y="233.6">22k</text>
<text x="76.9" y="231">RB4</text>
<text x="76.9" y="233.6">10k</text>
<text x="120" y="231">RS4</text>
<text x="120" y="233.6">1k</text>
<text x="163.2" y="231">CF4</text>
<text x="163.2" y="233.6">100nF</text>
<text x="206.4" y="231">RM4</text>
<text x="206.4" y="233.6">150</text>
<text x="244.6" y="228.8">JP4</text>
<text x="244.6" y="236.4">4-20mA</text>
</g>
<g font-size="1.8" fill="#a90000">
<text x="116.6" y="29.9" transform="rotate(-90 116.6 29.9)">8</text>
<text x="125" y="35.3">2</text>
<text x="26.6" y="37.8">1</text>
<text x="26.6" y="40.4">2</text>
<text x="69.8" y="37.8">1</text>
<text x="69.8" y="40.4">2</text>
<text x="107.2" y="37.8">4</text>
<text x="107.2" y="40.4">5</text>
<text x="124.4" y="40.4">10</text>
<text x="285.7" y="40.4">1</text>
<text x="26.6" y="42.9">3</text>
<text x="26.6" y="45.5">4</text>
<text x="69.8" y="42.9">3</text>
<text x="69.8" y="45.5">4</text>
<text x="107.2" y="42.9">6</text>
<text x="107.2" y="45.5">7</text>
<text x="125" y="42.9">9</text>
<text x="125" y="45.5">1</text>
<text x="285.7" y="42.9">2</text>
<text x="30.2" y="50.7" transform="rotate(-90 30.2 50.7)">MP</text>
<text x="73.4" y="50.7" transform="rotate(-90 73.4 50.7)">MP</text>
<text x="116.6" y="50.2" transform="rotate(-90 116.6 50.2)">3</text>
<text x="285.7" y="75.9">1</text>
<text x="285.7" y="78.5">2</text>
<text x="285.7" y="81">3</text>
<text x="285.7" y="114">1</text>
<text x="285.7" y="116.6">2</text>
<text x="285.7" y="119.1">3</text>
<text x="285.7" y="152.1">1</text>
<text x="285.7" y="154.7">2</text>
<text x="285.7" y="157.2">3</text>
<text x="285.7" y="190.2">1</text>
<text x="285.7" y="192.8">2</text>
<text x="285.7" y="195.3">3</text>
</g>
<g font-size=".5" fill="#840000">
<text x="29.1" y="47.7">Mounting</text>
<text x="72.3" y="47.7">Mounting</text>
</g>
</svg>
